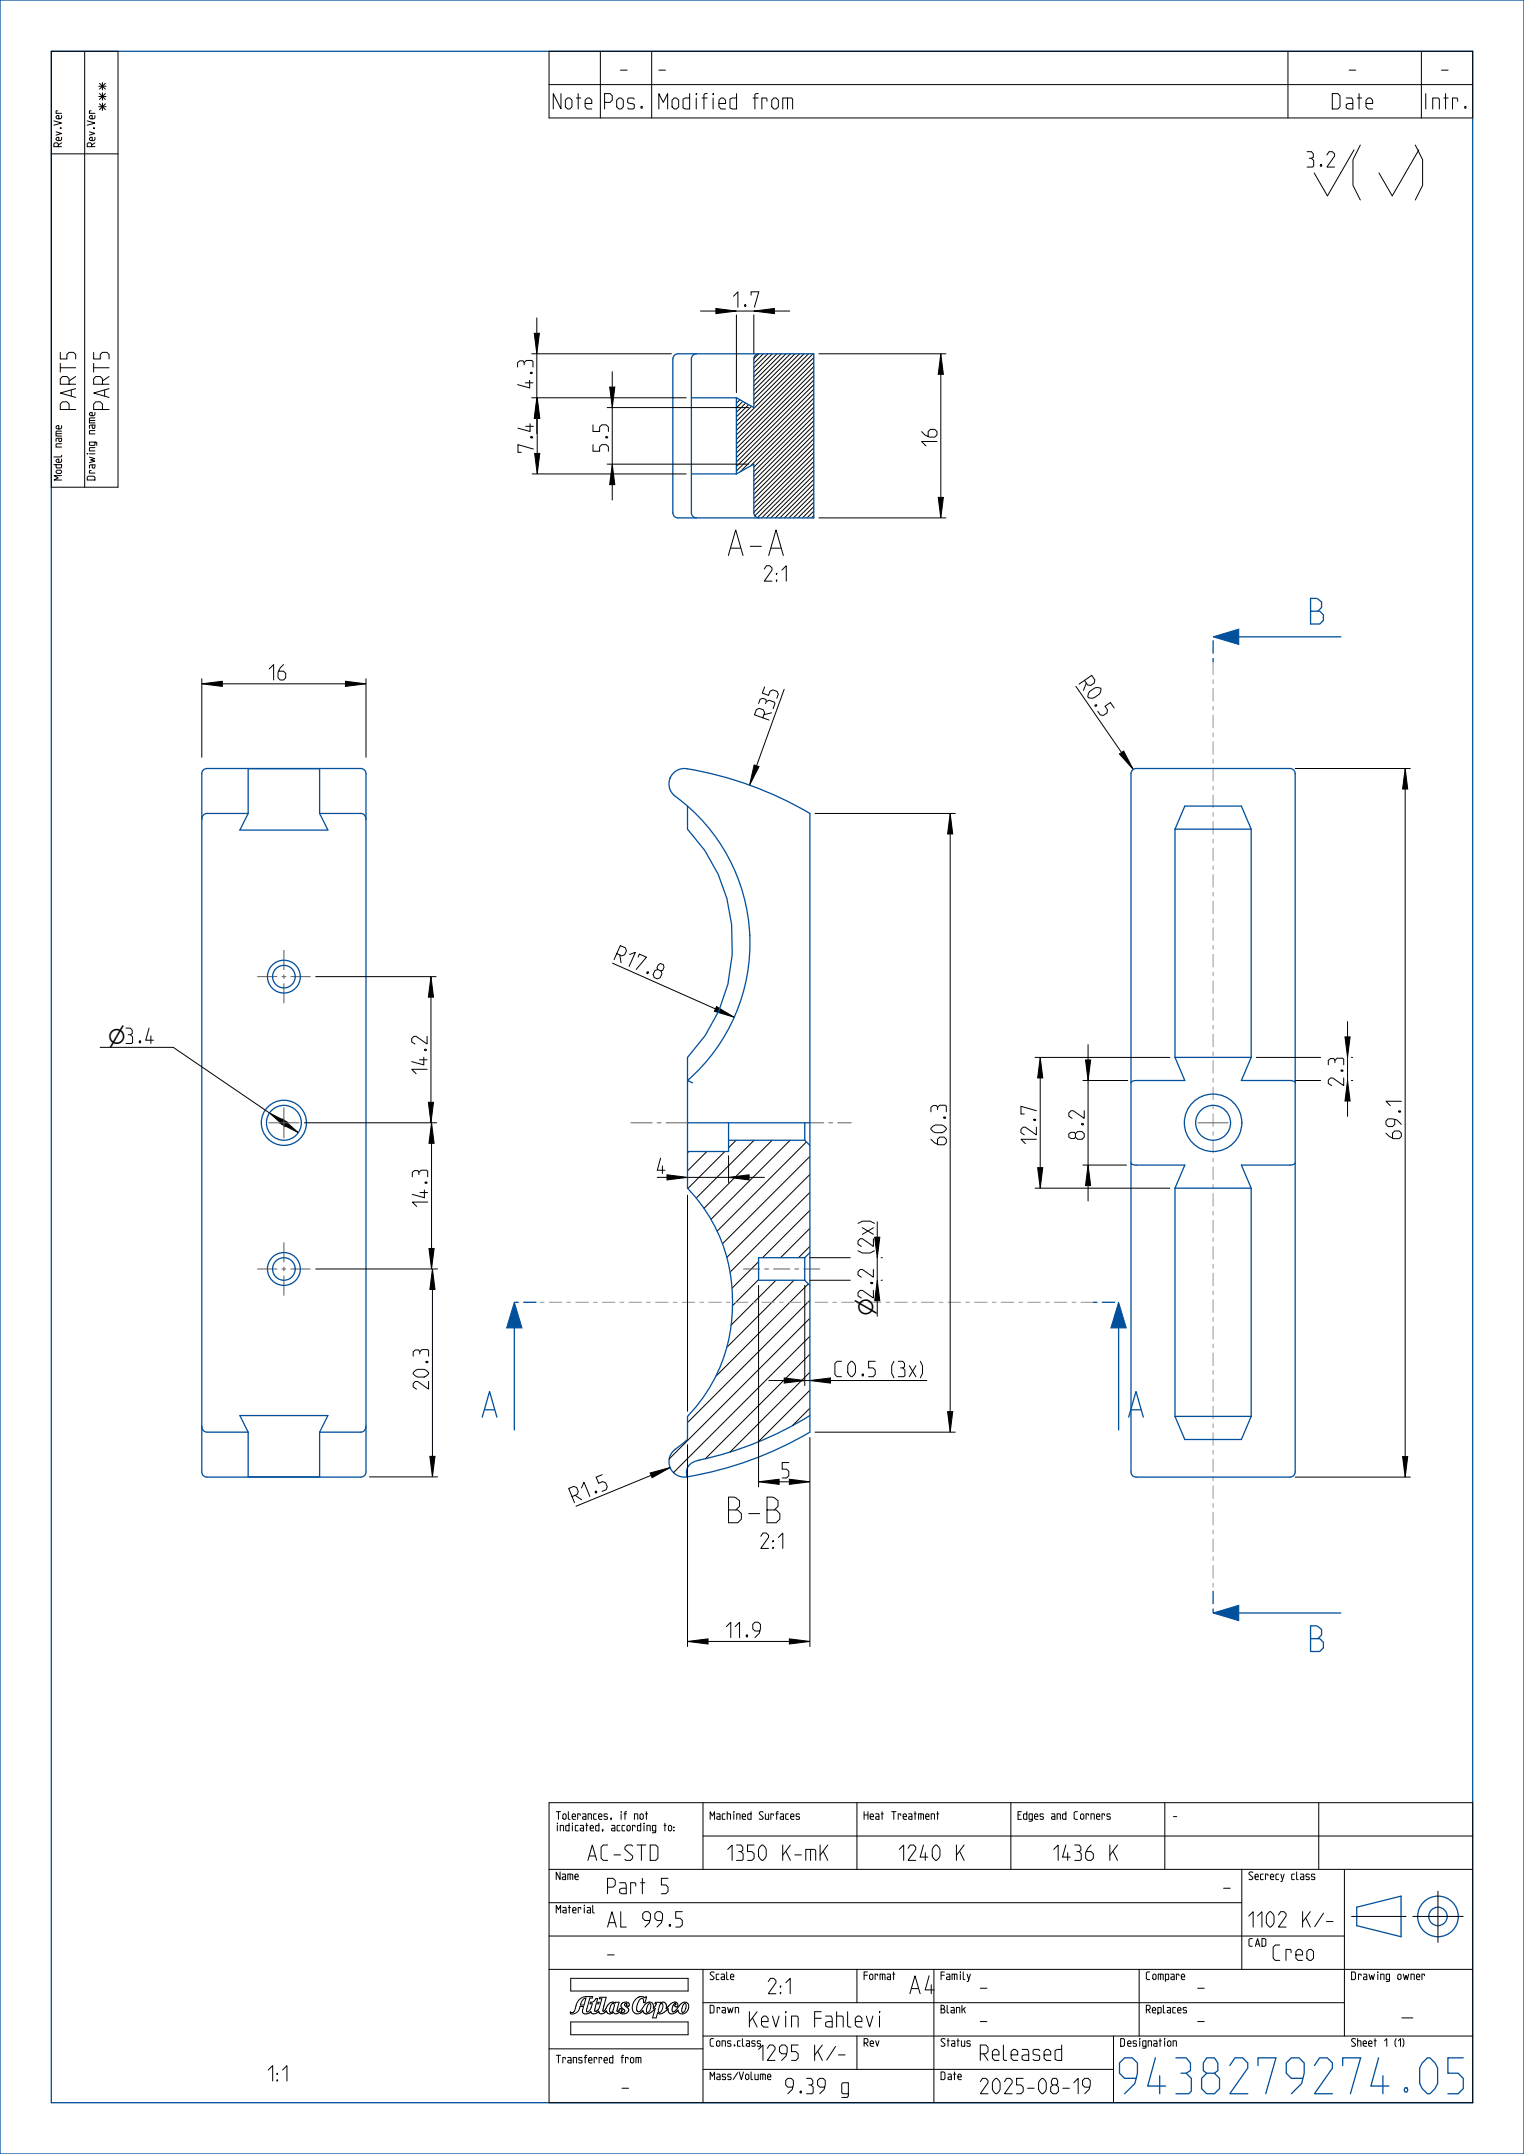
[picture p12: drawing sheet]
<svg xmlns="http://www.w3.org/2000/svg" width="297mm" height="420mm" viewBox="0 0 297 420" stroke-linecap="round" stroke-linejoin="round" font-family="sans-serif">
<path d="M147.9 69a1 1 0 0 0-1 1M146.9 100a1 1 0 0 0 1 1M157.8 276a67.2 67.2 0 0 1-21.6 8.7M134 280.7l-1.6 1.3a3.3 3.3 0 0 0-1.8 4.2 3 3 0 0 0 3.3 1.8" fill="none" stroke="#00509b" stroke-width=".25"/>
<g fill="none" stroke="#000" stroke-width=".19">
<path d="M143.6 77.6l-.1 .2M144.2 77.9l-.7 .7M144.8 78.3l-1.3 1.2M145.3 78.6l-1.8 1.8M145.9 78.9l-2.4 2.4M146.5 79.2l-3 3M147.9 69l-1 1M148.8 69l-1.9 1.8M149.6 69l-2.7 2.7M150.5 69l-3.6 3.6M151.4 69l-4.5 4.5M152.3 69l-5.4 5.4"/>
<path d="M153.2 69l-6.3 6.2M154 69l-7.1 7.1M154.9 69l-8 8M155.8 69l-8.9 8.9M156.7 69l-9.8 9.8M157.6 69l-14.1 14M158.4 69l-14.9 14.9M158.6 69.7l-15.1 15.1M158.6 70.6l-15.1 15.1M158.6 71.5l-15.1 15.1M158.6 72.4l-15.1 15M158.6 73.2l-15.1 15.1"/>
<path d="M158.6 74.1l-15.1 15.1M158.6 75l-15.1 15.1M158.6 75.9l-15.1 15.1M158.6 76.8l-15.1 15M158.6 77.6l-14.4 14.4M158.6 78.5l-12.4 12.4M158.6 79.4l-11.7 11.7M158.6 80.3l-11.7 11.7M158.6 81.2l-11.7 11.7M158.6 82l-11.7 11.7M158.6 82.9l-11.7 11.7M158.6 83.8l-11.7 11.7"/>
<path d="M158.6 84.7l-11.7 11.7M158.6 85.6l-11.7 11.7M158.6 86.5l-11.7 11.6M158.6 87.3l-11.7 11.7M158.6 88.2l-11.7 11.7M158.6 89.1l-11.5 11.5M158.6 90l-11 10.9M158.6 90.9l-10.1 10.1M158.6 91.7l-9.3 9.3M158.6 92.6l-8.4 8.4M158.6 93.5l-7.5 7.5M158.6 94.4l-6.6 6.6"/>
<path d="M158.6 95.3l-5.7 5.7M158.6 96.1l-4.9 4.9M158.6 97l-4 4M158.6 97.9l-3.1 3.1M158.6 98.8l-2.2 2.2M158.6 99.7l-1.3 1.3M158.6 100.5l-.5 .5M134.2 224.5l-.2 .3M137.8 224.5l-3.8 3.8M141.3 224.5l-7.3 7.2M143.5 222.3l-1.5 1.5M147 222.3l-11.3 11.3"/>
<path d="M150.5 222.3l-13.3 13.3M154 222.3l-15.5 15.5M157.2 222.7l-17.4 17.4M157.8 239.5l-5.7 5.7M157.8 236l-9.2 9.2M157.8 232.5l-15.5 15.6M157.8 229l-16.2 16.2M157.8 225.5l-17 17M147.8 249.5l-5.1 5.1M147.8 246l-5.2 5.2M151.2 249.6l-8.7 8.8M154.7 249.6l-13.1 13.1"/>
<path d="M157.5 250.3l-18 18.1M157.8 257l-27.4 27.5M157.8 253.5l-23.8 23.9M157.8 243l-2.2 2.2M157.8 274.6l-3.4 3.4M157.8 271.1l-10 10M157.8 267.6l-15.5 15.5M157.8 264.1l-20.3 20.3M157.8 260.6l-26.5 26.5"/>
</g>
<path d="M236.4 314.5l5-1.5v3z" fill="#00509b"/>
<path d="M236.4 314.5l5-1.5v3z" fill="none" stroke="#00509b" stroke-width=".19"/>
<path d="M255.4 319.5h1.4l.7-.7v-1.1l-.7-.6-.3-.1h-1.1v5h1.8l.7-.7v-1.1l-.7-.7h-.4" fill="none" stroke="#00509b" stroke-width=".25"/>
<path d="M236.4 124.2l5-1.5v3z" fill="#00509b"/>
<path d="M236.4 124.2l5-1.5v3z" fill="none" stroke="#00509b" stroke-width=".19"/>
<path d="M255.4 119.2h1.4l.7-.7v-1.1l-.7-.6-.3-.1h-1.1v5h1.8l.7-.7v-1.1l-.7-.7h-.4" fill="none" stroke="#00509b" stroke-width=".25"/>
<path d="M100.2 253.9l1.5 5h-3z" fill="#00509b"/>
<path d="M100.2 253.9l1.5 5h-3z" fill="none" stroke="#00509b" stroke-width=".19"/>
<path d="M94 276.3l1.4-5 1.4 5M94.5 274.9h1.9" fill="none" stroke="#00509b" stroke-width=".25"/>
<path d="M218 253.9l1.5 5h-3z" fill="#00509b"/>
<path d="M218 253.9l1.5 5h-3z" fill="none" stroke="#00509b" stroke-width=".19"/>
<g fill="none" stroke="#00509b" stroke-width=".25">
<path d="M0 0h297v420h-297zM10 10h277v400h-277zM131.4 69.3l.7-.3h26.5v32h-26.5a1 1 0 0 1-1-1v-30zM134.7 77.6h8.8M135.7 69a1 1 0 0 0-1 1v30a1 1 0 0 0 1 1M143.5 77.6v14.8M146.9 70v9.5l-3.4-1.9M134.7 92.4h8.8M143.5 92.4l3.4-1.9v9.5M241.4 124.2h19.9M39.6 150.1l.7-.3h30a1 1 0 0 1 1 1v136.2a1 1 0 0 1-1 1h-30a1 1 0 0 1-1-1v-136.2zM48.4 158.6l-1.7 3.2h17.2l-1.6-3.2"/>
<path d="M48.4 158.6h-8.1a1.09 1.09 0 0 0-1 1.2M48.4 158.6v-8.7h13.9v8.7M62.3 158.6h8a1.09 1.09 0 0 1 1 1.2M134 157.2v4.5a32.5 32.5 0 0 1 0 44.5v25.5a32.7 32.7 0 0 1 4.3 38.9l-1.3 2-3 3.6v4.5M220.7 150.1l.7-.3h30a1 1 0 0 1 1 1v136.2a1 1 0 0 1-1 1h-30a1 1 0 0 1-1-1v-136.2zM229 161.7l1.9-4.5h11l1.9 4.5M229 161.7v44.5M229 161.7h14.8M243.8 161.7v44.5M134 218.9h23.8M135 211.1l-1-.4a35.6 35.6 0 0 0-2.8-55.8 3 3 0 0 1-.5-3.5 3 3 0 0 1 3.2-1.5 70 70 0 0 1 23.9 8.7v120.7a70 70 0 0 1-23.9 8.7 2.51 2.51 0 0 1 2.3-3.3M142 218.9v5.6h-8"/>
<path d="M156.8 218.9v3.4M229 206.2l1.9 4.5h-9.5l-.7 .1-.3 .3M229 206.2h14.8M243.8 206.2l-1.9 4.5h9.6l.6 .1 .3 .3M142 222.3h14.8M156.8 222.3l1 1M220.4 226.7l.3 .3 .7 .2h9.5l-1.9 4.5M229 231.7h14.8M229 231.7v44.5M243.8 231.7v44.5M252.4 226.7l-.3 .3-.6 .2h-9.6l1.9 4.5M100.2 258.9v19.9"/>
<path d="M156.8 249.6l1 1M156.8 245.2h-9v4.4h9M156.8 245.2v4.4M157.8 244.2l-1 1M218 258.9v19.9M39.3 278.1v.1a1.08 1.08 0 0 0 1 1.1h8.1M48.4 279.3l-1.7-3.3h17.2l-1.6 3.3M48.4 279.3v8.7h13.9v-8.7M71.3 278.1v.4a1.02 1.02 0 0 1-1 .8h-8M220 276.3l1.4-5 1.4 5M220.4 274.9h1.9M229 276.2l1.9 4.5h11l1.9-4.5"/>
<path d="M229 276.2h14.8M241.4 314.5h19.9M264.4 371.9l8.6-2.2v7.9l-8.6-2.1z"/>
<circle cx="55.3" cy="190.4" r="3.2"/>
<circle cx="55.3" cy="190.4" r="2.2"/>
<circle cx="55.3" cy="218.9" r="4.4"/>
<circle cx="55.3" cy="218.9" r="3.4"/>
<circle cx="236.4" cy="218.9" r="5.6"/>
<circle cx="236.4" cy="218.9" r="3.4"/>
<circle cx="55.3" cy="247.4" r="3.2"/>
<circle cx="55.3" cy="247.4" r="2.2"/>
<circle cx="280.2" cy="373.7" r="4"/>
<circle cx="280.2" cy="373.7" r="1.8"/>
</g>
<path d="M236.4 129.2v-5M100.2 253.9h5M213 253.9h5M236.4 314.5v-5" fill="none" stroke="#00509b" stroke-width=".25" stroke-dasharray=".9 .9 2.6 .9" stroke-linecap="butt"/>
<path d="M105.2 253.9h107.8M236.4 309.5v-180.3" fill="none" stroke="#9196a0" stroke-width=".19" stroke-dasharray=".9 .9 2.6 .9" stroke-linecap="butt"/>
<g fill="#000">
<path d="M104.1 65h1l-.5 4zM104.6 77.6l.5 4h-1zM104.7 77.6l.5 4h-1zM118.8 75.5h1l-.5 4zM139.5 60.2l4 .5-4 .5zM146.9 60.7l4-.5v1zM183.3 69l.5 4h-1zM104.2 88.4h1l-.5 4zM119.3 90.5l.5 4h-1zM182.8 97h1l-.5 4zM39.3 133.3l4-.5v1zM67.3 132.8l4 .5-4 .5z"/>
<path d="M147 149.2l.9 .3-1.8 3.6zM185.2 158.6l.5 4h-1zM218.2 147l.8-.6 1.8 3.6zM273.8 149.8l.5 4h-1zM84 190.4l.5 4h-1zM139.6 196.3l3.5 2.1-3.9-1.2zM52.5 217l3.6 1.9-.6 .8zM83.5 214.9h1l-.5 4zM84.1 218.9l.5 4h-1zM202.7 206.2l.5 4h-1zM211.5 206.7h1l-.5 4zM262.1 202.2h1l-.5 4z"/>
<path d="M262.6 210.7l.5 4h-1zM55.1 218.2l3 2.6-3.6-1.8zM130 229.1l4 .5-4 .5zM142 229.6l4-.5v1zM202.2 227.7h1l-.5 4zM212 227.2l.5 4h-1zM83.6 243.4h1l-.5 4zM84.3 247.4l.5 4h-1zM152.8 268.7l4 .5-4 .5zM157.8 269.2l4-.5v1zM184.7 275.3h1l-.5 4zM83.8 284h1l-.5 4z"/>
<path d="M126.7 287.2l3.9-1-3.5 1.9zM147.8 288.9l4-.5v1zM153.8 288.4l4 .5-4 .5zM273.3 284h1l-.5 4zM134 320.1l4-.5v1zM153.8 319.6l4 .5-4 .5z"/>
</g>
<g fill="none" stroke="#000" stroke-width=".19">
<path d="M10 10h13v85h-13zM16.5 10v85M107 10h180v13h-180zM107 16.5h180M117 10v13M127 10v13M251 10v13M277 10v13M10 30h13M263.9 29.2l-5.2 9-2.6-4.5M103.6 77.6h30.1M103.6 69h27.2"/>
<path d="M104.1 65h1l-.5 4zM104.6 77.6l.5 4h-1zM104.6 62v3M104.6 69v8.6M104.7 77.6l.5 4h-1zM118.3 79.5h27.6M118.8 75.5h1l-.5 4zM119.3 72.5v3M119.3 79.5v11M136.5 60.7h3M139.5 60.2l4 .5-4 .5zM143.5 61.4v15.2"/>
<path d="M146.9 60.7l4-.5v1zM146.9 61.4v7.6M150.9 60.7h3M159.6 69h24.7M183.3 69l.5 4h-1zM183.3 73v24M103.7 92.4h30M104.2 88.4h1l-.5 4zM104.7 81.6v6.8M118.3 90.5h27.6M119.3 90.5l.5 4h-1zM119.3 94.5v3"/>
<path d="M182.8 97h1l-.5 4zM159.6 101h24.7M39.3 133.3l4-.5v1zM39.3 132.3v15.4M43.3 133.3h24M67.3 132.8l4 .5-4 .5zM71.3 132.3v15.4M152.8 134.4l-5.4 14.9M209.7 133.8l8.9 12.9M147 149.2l.9 .3-1.8 3.6zM158.8 158.6h27.4M185.2 158.6l.5 4h-1z"/>
<path d="M218.2 147l.8-.6 1.8 3.6zM252.4 149.8h22.4M273.8 149.8l.5 4h-1zM273.8 153.8v130.2M185.2 162.6v112.7M61.5 190.4h23.5M84 190.4l.5 4h-1zM84 194.4v20.5M119.4 187.8l20 8.9M139.6 196.3l3.5 2.1-3.9-1.2zM262.6 199.2v3M19.5 204.2h14.3l18.7 12.8"/>
<path d="M52.5 217l3.6 1.9-.6 .8zM55.1 218.2l3 2.6-3.6-1.8zM59.3 218.9h25.8M83.5 214.9h1l-.5 4zM84.1 218.9l.5 4h-1zM201.7 206.2h26.3M202.7 206.2l.5 4h-1zM202.7 210.2v17.5M211 210.7h8.8M211.5 206.7h1l-.5 4zM212 203.7v3M212 210.7v16.5"/>
<path d="M244.8 206.2h12.6M252.4 210.7h5M262.1 202.2h1l-.5 4zM262.6 210.7l.5 4h-1zM262.6 214.7v3M263.4 210.7h.2M263.4 206.2h.2M84.1 222.9v20.5M130 229.1l4 .5-4 .5zM134 233v42.2M134 229.6h8M142 229.6l4-.5v1z"/>
<path d="M142 225.4v5.2M146 229.6h3M201.7 231.7h26.3M202.2 227.7h1l-.5 4zM211 227.2h8.5M212 227.2l.5 4h-1zM212 231.2v3M61.5 247.4h23.8M83.6 243.4h1l-.5 4zM84.3 247.4l.5 4h-1zM84.3 251.4v32.6M147.8 250.6v39.3"/>
<path d="M156.8 250.6v19.6M157.8 249.6h7.9M157.8 245.2h7.9M149.8 269.2h30.8M152.8 268.7l4 .5-4 .5zM157.8 269.2l4-.5v1zM158.8 279.3h27.4M184.7 275.3h1l-.5 4zM72 288h13.3M83.8 284h1l-.5 4zM126.7 287.2l3.9-1-3.5 1.9zM126.9 287.7l-14.6 6"/>
<path d="M134 281.7v39.4M147.8 288.9l4-.5v1zM153.8 288.4l4 .5-4 .5zM157.8 280.3v40.8M252.4 288h22.4M273.3 284h1l-.5 4zM153.8 319.6l4 .5-4 .5zM134 320.1l4-.5v1zM138 320.1h15.8M107 351.5h180v58.5h-180zM137 358h150M137 351.5v13"/>
<path d="M167 351.5v13M197 351.5v13M227 351.5v13M257 351.5v13M107 364.5h180M107 371h135M107 377.5h155M242 364.5v19.5M262 364.5v32.5M263.4 373.7h10.6M275.3 373.7h9.8M280.2 368.7v10"/>
<path d="M107 384h180M107 399.5h30M111.2 385.7h22.9v2.5h-22.9zM111.2 394.3h22.9v2.4h-22.9zM112.9 389.9l1-.6h1.6l-.1 .3h-.4l-.7 2.3a.23 .23 0 0 0 0 .2 .23 .23 0 0 0 .2 .2l.4-.3 .3-.6 .2-.7h-.4l.1-.3 .5-.1 .5-.6h.4l-.2 .7h.5l-.1 .3h-.5l-.3 1a.32 .32 0 0 0 .1 .5 .32 .32 0 0 0 .5-.2l.3-.6 .5-1.7h-.5l.1-.3h1.2l-.6 2.8 .4-.2 .4-.8a.95 .95 0 0 1 1.6-.6v-.2h.8l-.5 1.6 .1 .2 .3-.1a.33 .33 0 0 1 .2-.4 .33 .33 0 0 1 .4 .2 .33 .33 0 0 1-.1 .4 .36 .36 0 0 0 .6 0 .36 .36 0 0 0-.3-.6 .74 .74 0 0 1-.3-1 .74 .74 0 0 1 1-.3 .41 .41 0 0 1 .6 .3 .41 .41 0 0 1-.4 .5l-.2-.2 .1-.3a.29 .29 0 0 0-.5 .1 .29 .29 0 0 0 .2 .4 .76 .76 0 0 1 .6 .9 .76 .76 0 0 1-.9 .6l-.6-.1-.3-.3-.8 .4-.4-.3a.74 .74 0 0 1-.8 .3 .74 .74 0 0 1-.5-.6 .95 .95 0 0 1-1.5 .3v-.2a.87 .87 0 0 1-.8 .5 .87 .87 0 0 1-.8-.5 1.08 1.08 0 0 1-1.6 .2l.2-1.2h-.7l-.3 .8-.5 .5-1.1 .1v-.3l.2 .1a.79 .79 0 0 0 .8-.9l.4-1zM113.7 389.9l.5-.3-.4 1.4h-.7zM116.1 389.7h.1M119.2 390.8l.4-.1 .1 .4-.3 1-.5 .3-.1-.6zM124 389.7a1.2 1.2 0 0 1 1.6-.2l.4-.1-.3 1.1h-.3v-.1a.5 .5 0 0 0-.3-.7 .5 .5 0 0 0-.6 .5 1.78 1.78 0 0 0-.3 2h.4l.3-.2a2.5 2.5 0 0 1 1.6-1.6 .82 .82 0 0 1 .8 1.2l.6-.9h-.3l.1-.3h1v.2a.8 .8 0 0 1 1 .1 .8 .8 0 0 1 .1 1l.3-.3a1.45 1.45 0 0 1 1.9-.8 .37 .37 0 0 1 .1 .5 .37 .37 0 0 1-.6 0l.2-.3a.19 .19 0 0 0-.2-.2 .19 .19 0 0 0-.2 .2l-.3 1.1a.34 .34 0 0 0 .2 .4 .34 .34 0 0 0 .4-.2 3.9 3.9 0 0 1 1.8-1.7 1.05 1.05 0 0 1 .9 .8 1.05 1.05 0 0 1-.5 1.1 .92 .92 0 0 1-.9 .4 .92 .92 0 0 1-.8-.8l-.1 .2a1.32 1.32 0 0 1-1.6 .4l-.2-.4v-.4l-.9 .7a.85 .85 0 0 1-1.1 .1l-.3 1h-.7l.5-1.9-.1 .1a1.65 1.65 0 0 1-1.9 .9l-.4-.5-.1 .1a1.11 1.11 0 0 1-1.5 .3 1.11 1.11 0 0 1-.4-1.4l.3-.8zM126.4 390.8l.4-.1v.7l-.3 .8-.4 .2-.1-.5zM126.6 390.7h.1M128.7 390.8l.4-.1 .1 .6-.3 .8-.4 .3-.2-.4z"/>
<path d="M133.3 390.8l.3-.1 .1 .7-.3 .7-.4 .3-.1-.6zM133.5 390.7h.1M137 390.5h125M137 397h150M137 384v26M167 384v6.5M167 397v6.5M182 384v26M217 397v13M222 384v13M137 403.5h80"/>
</g>
<g fill="none" stroke="#785055" stroke-width=".19">
<path d="M50.1 190.4h3.9M54.9 190.4h.9M55.3 185.2v3.9M55.3 190v.9M55.3 191.7v3.9M56.6 190.4h3.9M52.3 218.9h6M55.3 215.9v6M122.9 218.9h4.2M128 218.9h.9M129.7 218.9h4.3M157.8 218.9h2.8"/>
<path d="M161.5 218.9h.8M163.2 218.9h2.7M233.4 218.9h6M50.1 247.4h3.9M54.9 247.4h.9M55.3 242.2v3.9M55.3 247v.9M55.3 248.7v3.9M56.6 247.4h3.9M144.8 247.4h3.3M149 247.4h.8M150.7 247.4h3.3"/>
<path d="M154.8 247.4h.9M156.6 247.4h3.2"/>
</g>
<text font-size="13" x="263.7" y="38.3">( )</text>
<text font-size="9.1" fill="#00509b" x="216.5" y="408.2">9438279274.05</text>
<g font-size="6.5">
<text x="142.4" y="108.3">A-A</text>
<text x="141.7" y="296.9">B-B</text>
<text x="272.6" y="395.2">-</text>
</g>
<text font-size="4.6" x="176.6" y="388.7">A4</text>
<g font-size="4.1">
<text x="21" y="203.5">⌀3.4</text>
<text x="21" y="203.5">⌀</text>
<text x="170.2" y="256.6" transform="rotate(-90 170.2 256.6)">⌀</text>
</g>
<g font-size="3.9">
<text x="120.8" y="14.7">-</text>
<text x="128.4" y="14.7">-</text>
<text x="262.8" y="14.7">-</text>
<text x="280.8" y="14.7">-</text>
<text x="21.3" y="21.5" transform="rotate(-90 21.3 21.5)">***</text>
<text x="107.3" y="21.2">Note</text>
<text x="117.3" y="21.2">Pos.</text>
<text x="128.4" y="21.2">Modified from</text>
<text x="259.3" y="21.2">Date</text>
<text x="276.1" y="21.2">Intr.</text>
<text x="254.7" y="32.6">3.2</text>
<text x="142.9" y="59.9">1.7</text>
<text x="103.9" y="75.6" transform="rotate(-90 103.9 75.6)">4.3</text>
<text x="14.7" y="79.8" transform="rotate(-90 14.7 79.8)">PART5</text>
<text x="21.3" y="79.8" transform="rotate(-90 21.3 79.8)">PART5</text>
<text x="103.9" y="88.2" transform="rotate(-90 103.9 88.2)">7.4</text>
<text x="118.6" y="88" transform="rotate(-90 118.6 88)">5.5</text>
<text x="182.6" y="86.9" transform="rotate(-90 182.6 86.9)">16</text>
<text x="147.1" y="113.3">2:1</text>
<text x="52.5" y="132.6">16</text>
<text x="210.3" y="133.4" transform="rotate(55 210.3 133.4)">R0.5</text>
<text x="149.9" y="140.4" transform="rotate(-70 149.9 140.4)">R35</text>
<text x="119.7" y="187.1" transform="rotate(24 119.7 187.1)">R17.8</text>
<text x="83.2" y="209.4" transform="rotate(-90 83.2 209.4)">14.2</text>
<text x="261.9" y="211.7" transform="rotate(-90 261.9 211.7)">2.3</text>
<text x="184.4" y="223.2" transform="rotate(-90 184.4 223.2)">60.3</text>
<text x="202" y="223" transform="rotate(-90 202 223)">12.7</text>
<text x="211.3" y="222.1" transform="rotate(-90 211.3 222.1)">8.2</text>
<text x="273.1" y="222" transform="rotate(-90 273.1 222)">69.1</text>
<text x="128.1" y="228.8">4</text>
<text x="83.3" y="235.2" transform="rotate(-90 83.3 235.2)">14.3</text>
<text x="170.2" y="253.1" transform="rotate(-90 170.2 253.1)">2.2 (2x)</text>
<text x="162.7" y="268.4">C0.5 (3x)</text>
<text x="83.5" y="270.9" transform="rotate(-90 83.5 270.9)">20.3</text>
<text x="112" y="293" transform="rotate(-22 112 293)">R1.5</text>
<text x="152.4" y="288.2">5</text>
<text x="146.4" y="301.9">2:1</text>
<text x="141.6" y="319.3">11.9</text>
<text x="115" y="362.7">AC-STD</text>
<text x="141.5" y="362.7">1350 K-mK</text>
<text x="175" y="362.7">1240 K</text>
<text x="205" y="362.7">1436 K</text>
<text x="117.8" y="369.2">Part 5</text>
<text x="238.3" y="369.2">-</text>
<text x="117.8" y="375.7">AL 99.5</text>
<text x="242.6" y="375.7">1102 K/-</text>
<text x="118.4" y="382.2">-</text>
<text x="248.1" y="382.2">Creo</text>
<text x="148.5" y="388.7">2:1</text>
<text x="191" y="388.7">-</text>
<text x="233.4" y="388.7">-</text>
<text x="145.4" y="395.2">Kevin Fahlevi</text>
<text x="191" y="395.2">-</text>
<text x="233.4" y="395.2">-</text>
<text x="147.8" y="401.7">1295 K/-</text>
<text x="190.4" y="401.7">Released</text>
<text x="49.8" y="405.8">1:1</text>
<text x="120.8" y="408.2">-</text>
<text x="153.1" y="408.2">9.39 g</text>
<text x="190.4" y="408.2">2025-08-19</text>
</g>
<g font-size="2">
<text x="12" y="28.6" transform="rotate(-90 12 28.6)">Rev.Ver</text>
<text x="18.5" y="28.6" transform="rotate(-90 18.5 28.6)">Rev.Ver</text>
<text x="12" y="93.6" transform="rotate(-90 12 93.6)">Model name</text>
<text x="18.5" y="93.6" transform="rotate(-90 18.5 93.6)">Drawing name</text>
<text x="108.4" y="354.7">Tolerances, if not</text>
<text x="108.4" y="357">indicated, according to:</text>
<text x="138.4" y="354.7">Machined Surfaces</text>
<text x="168.4" y="354.7">Heat Treatment</text>
<text x="198.4" y="354.7">Edges and Corners</text>
<text x="228.4" y="354.7">-</text>
<text x="108.4" y="366.5">Name</text>
<text x="243.4" y="366.5">Secrecy class</text>
<text x="108.4" y="373">Material</text>
<text x="243.4" y="379.5">CAD</text>
<text x="138.4" y="386">Scale</text>
<text x="168.4" y="386">Format</text>
<text x="183.4" y="386">Family</text>
<text x="223.4" y="386">Compare</text>
<text x="263.4" y="386">Drawing owner</text>
<text x="138.4" y="392.5">Drawn</text>
<text x="183.4" y="392.5">Blank</text>
<text x="223.4" y="392.5">Replaces</text>
<text x="138.4" y="399">Cons.class</text>
<text x="168.4" y="399">Rev</text>
<text x="183.4" y="399">Status</text>
<text x="218.4" y="399">Designation</text>
<text x="263.4" y="399">Sheet 1 (1)</text>
<text x="108.4" y="402.2">Transferred from</text>
<text x="138.4" y="405.5">Mass/Volume</text>
<text x="183.4" y="405.5">Date</text>
</g>
</svg>
